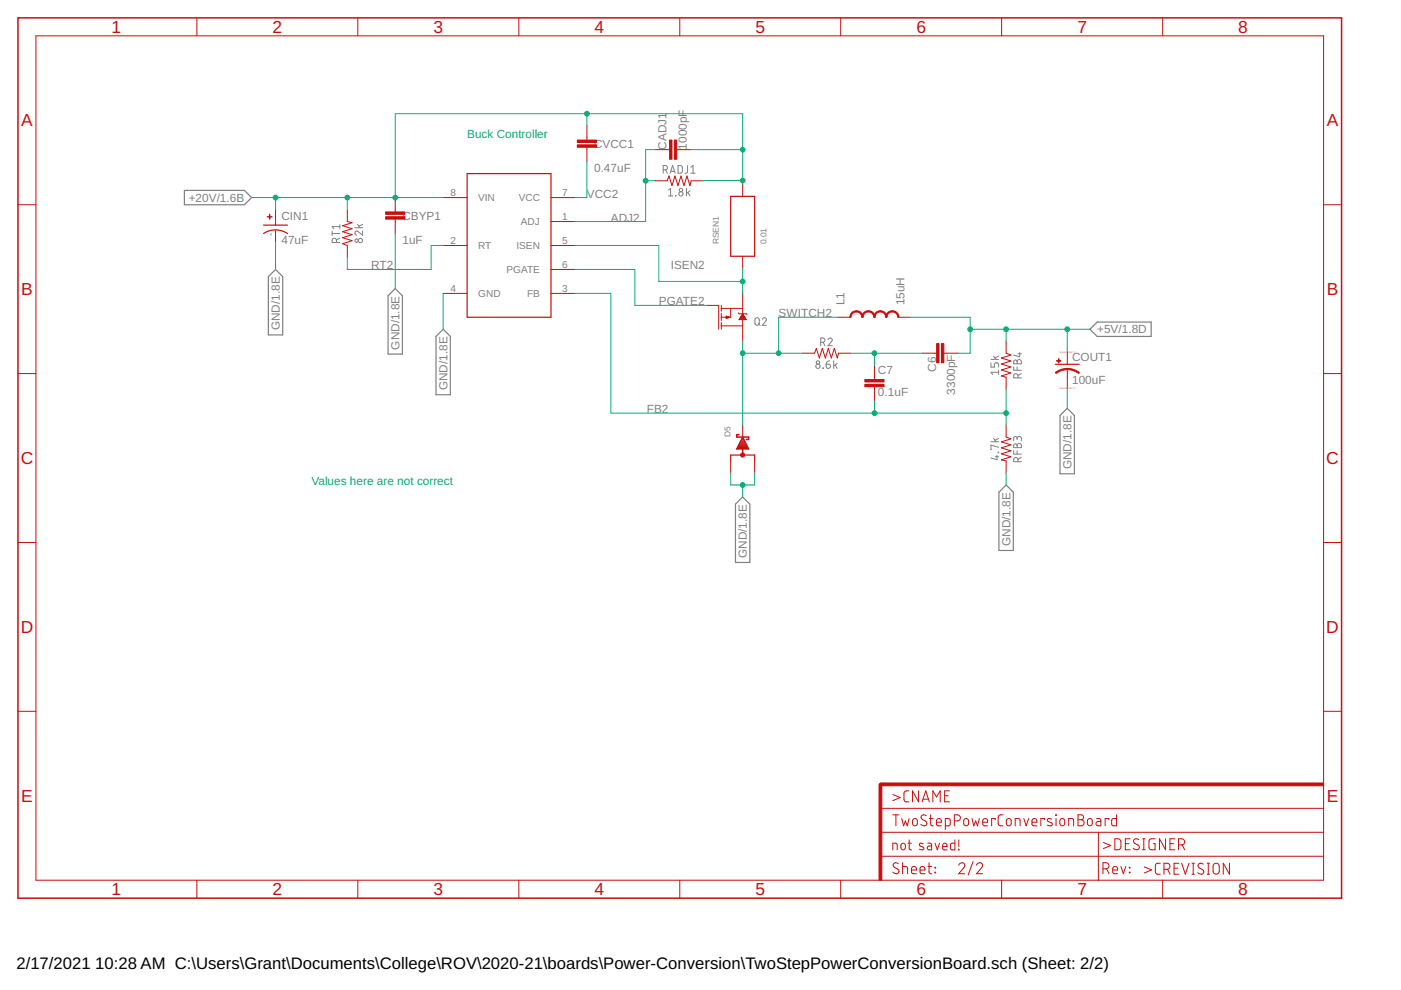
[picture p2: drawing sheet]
<svg xmlns="http://www.w3.org/2000/svg" width="297mm" height="210mm" viewBox="0 0 297 210" stroke-linecap="round" stroke-linejoin="round" font-family="sans-serif">
<g fill="none" stroke="#808080" stroke-width=".21">
<path d="M140.6 36h.5a.46 .46 0 0 0 .4-.5 .46 .46 0 0 0-.4-.4h-.5v1.6M141.1 36l.4 .7M142.1 36.7l.5-1.6 .6 1.6M142.2 36.3h.8M143.8 35.1h.6l.2 .3 .1 .9-.3 .4h-.6zM145.5 39.9v1.7M145.8 35.1v1.4l-.6 .2M146.5 36.7h.9M146.5 35.5l.4-.4v1.6M70.4 49.1v.9M70.4 49.5h1.7M71.3 51.4v-.5a.46 .46 0 0 0-.4-.4 .46 .46 0 0 0-.5 .4v.5h1.7"/>
<path d="M72.1 50.5l-.8 .4M72.1 48h-1.7l.4 .5M72.1 47.6v.9M75.2 48.3h1.7M75.8 47.6l.5 .7M76.9 49v.9l-.9-.8a.44 .44 0 0 0-.7 .2 .44 .44 0 0 0 .3 .6M76.9 47.6l-.8 .4M141.7 40.3l.5-.4v1.7M141.7 41.6h.9M143.2 41.5l.1 .1zM145.9 40.8l.4 .8M146.3 40.5l-.8 .5"/>
<path d="M160.2 67.5l.3-.1 .3 .1 .2 1a.46 .46 0 0 1-.5 .5 .46 .46 0 0 1-.4-.5zM160.8 68.6l.4 .4M161.6 67.7a.44 .44 0 0 1 .6-.3 .44 .44 0 0 1 .2 .7l-.8 .9h.9M174 72.6h.5a.46 .46 0 0 0 .4-.5 .46 .46 0 0 0-.4-.4h-.5v1.6M174.5 78l.1 .1zM174.5 72.6l.4 .7M175.2 77.2h.5a.45 .45 0 0 1 .4 .5 .45 .45 0 0 1-.5 .4 .45 .45 0 0 1-.4-.4zM175.6 72a.44 .44 0 0 1 .6-.3 .44 .44 0 0 1 .1 .7l-.7 .9h.9M175.9 76.5l-.4 .1-.3 .6M176.8 76.5v1.6M177.1 77.4l.4 .7M177.5 77l-.7 .6"/>
<path d="M210.1 76.9v.9h.7v-.5a.46 .46 0 0 1 .5-.4 .46 .46 0 0 1 .4 .4v.5M210.1 76.2h1.6M210.7 75.5l.5 .7M211.7 78.5v.9M211.7 78.9h-1.6l.4 .5M211.7 75.5l-.8 .4M214.9 77.8v.7h1.7M215 76.4l.4-.1 .2 .4a.46 .46 0 0 1 .5-.5 .46 .46 0 0 1 .5 .5v.4h-1.7zM215.6 76.7v.4M215.6 77.8v.7M215.8 75h.8M216.2 74.7v.9l-1.3-.3"/>
<path d="M216.6 79.2l-.8 .4M210.1 93.7h1.6M210.7 92.9l.5 .8M211 96.8h.7M211.4 96.6v.9l-1.3-.4M211.6 95.9l.1 .1zM211.7 94.8l-1.6-.4v.9h.2M211.7 92.9l-.8 .4M214.9 95.6v.7h1.7M215 94.2l.4-.1 .2 .4a.46 .46 0 0 1 .5-.5 .46 .46 0 0 1 .5 .5v.4h-1.7zM215.6 93a.46 .46 0 0 1 .5-.5 .46 .46 0 0 1 .5 .5v.4M215.6 93.2v-.3a.36 .36 0 0 0-.3-.4 .36 .36 0 0 0-.4 .4v.5"/>
<path d="M215.6 94.5v.4M215.6 95.6v.7M215.8 97.9v-.4a.46 .46 0 0 0-.4-.5 .46 .46 0 0 0-.5 .5v.4h1.7M215.8 80.1v-.4a.46 .46 0 0 0-.4-.5 .46 .46 0 0 0-.5 .5v.4h1.7M216.6 97l-.8 .3"/>
<circle cx="75.6" cy="51" r=".36"/>
<circle cx="76.4" cy="51" r=".46"/>
<circle cx="144.4" cy="41.1" r=".45"/>
<circle cx="144.4" cy="40.3" r=".36"/>
<circle cx="173.4" cy="77.7" r=".45"/>
<circle cx="173.4" cy="76.8" r=".36"/>
</g>
<path d="M39.1 40.4h12.7l1.5 1.5-1.5 1.5h-12.7zM58.4 57.1l1.5 1.6v12.3h-3v-12.3zM83.8 61.2l1.5 1.5v12.4h-3v-12.4zM94 69.8l1.5 1.5v12.4h-3.1v-12.4zM231.1 69.8l1.5-1.5h11.5v3h-11.5zM226.3 86.6l1.5 1.5v12.4h-3.1v-12.4zM155.9 106.9l1.6-1.5 1.5 1.5v12.4h-3.1zM213.3 102.8l1.5 1.6v12.3h-3v-12.3z" fill="none" stroke="#808080" stroke-width=".25"/>
<g fill="#c90d0c" stroke="#c90d0c" stroke-width=".21">
<path d="M186.4 166.3h.6v20.3h-.6z"/>
<path d="M186.6 166h94v.6h-94z"/>
<path d="M122.4 30.7h4.1v.5h-4.1z"/>
<path d="M122.4 29.7h4.1v.5h-4.1z"/>
<path d="M81.8 46h4v.5h-4z"/>
<path d="M81.8 44.9h4v.5h-4z"/>
<path d="M143 29.7h.5v4.1h-.5z"/>
<path d="M142 29.7h.5v4.1h-.5z"/>
<path d="M198.6 72.9h.5v4h-.5z"/>
<path d="M199.6 72.9h.5v4h-.5z"/>
<path d="M183.4 81.5h4v.5h-4z"/>
<path d="M183.4 80.5h4v.5h-4z"/>
<path d="M224 76.5h.9v.1h-.9z"/>
<path d="M224.4 76.1h.1v.9h-.1z"/>
</g>
<g fill="none" stroke="#c90d0c" stroke-width=".21">
<path d="M7.6 7.6h273v179h-273zM41.7 3.8v3.8M75.9 3.8v3.8M110 3.8v3.8M144.1 3.8v3.8M178.2 3.8v3.8M212.4 3.8v3.8M246.5 3.8v3.8M124.4 26.6v3.1M124.4 31.2v3.1M138.9 38.3h2.6l.3-1 .7 2 .6-2 .6 2 .7-2 .6 2 .6-2 .7 2 .2-1h2.6M138.9 31.7h3.1"/>
<path d="M143.5 31.7h3M157.5 39.1v2.5M3.8 43.4h3.8M58.4 44.4v3.3M58.4 48.9v2.5M73.6 44.4v2.6l1.1 .2-2.1 .7 2.1 .6-2.1 .6 2.1 .7-2.1 .6 2.1 .6-2.1 .7 1 .3v2.6M83.8 41.9v3M83.8 46.5v3M94 41.9h5M94 52h5M116.8 41.9h5.1M116.8 57.1h5.1"/>
<path d="M116.8 52h5.1M116.8 47h5.1M157.5 54.3v2.6M280.6 43.4h3.8M3.8 79.2h3.8M94 62.2h5M116.8 62.2h5.1M149.8 64.7h2.6v5.1M152.9 64.7v1.3M152.9 66.4v1.6M152.9 68.4v1.4M152.9 65.4h4.6"/>
<path d="M152.9 69.1h4.6M154 67.5h.2M154 67.3h.5M154 67.2h.6M154 67.1h.2M154 67l.7 .3-.7 .2zM154.9 65.4v1.9h-2M156.5 66.3l.2 .2h1.5l.2 .2M156.7 67.7h1.5M156.8 67.6h1.3M156.9 67.5h1.1M157 67.3h.9"/>
<path d="M157 67.2h.9M157.1 67.1h.7M157.2 67h.5M157.2 66.9h.4M157.3 66.7h.3M157.4 66.6h.1M157.5 62.2v4.3M157.5 67.9v4.4M157.5 66.5l.7 1.3h-1.5zM170.2 74.9h2.5l.4-1 .6 2 .6-2 .7 2 .6-2 .7 2 .6-2 .6 2 .3-1h2.5M177.8 67.3h2.5M185.4 77.4v3.1"/>
<path d="M190.5 67.3h2.5M195.5 74.9h3.1M200.1 74.9h3.1M213.3 72.3v2.6l1 .4-2 .6 2 .6-2 .7 2 .6-2 .6 2 .7-2 .6 1 .3v2.5M226.3 74.7v2.5M226.3 78.3v4M280.6 79.2h3.8M154.9 97.7v2.6M157.5 90.1v2.6M160 97.7v2.6M185.4 82v3M213.3 90.1v2.6l1 .3-2 .7 2 .6-2 .7 2 .6-2 .6 2 .7-2 .6 1 .2v2.6"/>
<path d="M3.8 115h3.8M280.6 115h3.8M3.8 150.8h3.8M280.6 150.8h3.8M186.7 176.5h93.9M186.7 171.4h93.9M189.3 168.5l1.6 .6-1.6 .7M189.3 172.8h1.3M189.9 172.8v2.3M191.2 178.9l.3-.1 .3 .1 .2 .8a.48 .48 0 0 1-.5 .5 .48 .48 0 0 1-.5-.5zM191.2 173.5l.4 1.6 .4-1 .4 1 .3-1.6M192.5 178.8h.7"/>
<path d="M192.7 167.7h-.7l-.3 .5v1.6l.3 .2h.7M192.8 178.1v1.9l.4 .2M193.6 173.7l.5-.2a.92 .92 0 0 1 .1 1.5l-.3 .1-.3-.2-.1-.3zM194.8 167.7v2.3l-1.3-2.3v2.3M195.5 170l.8-2.3 .7 2.3M195.7 169.4h1.1M195.7 178.9l-.6-.1-.2 .4 .9 .5v.4a.7 .7 0 0 1-.9 0M196.4 173a.58 .58 0 0 0-.9-.1 .58 .58 0 0 0 0 .8l.8 .4a.59 .59 0 0 1 0 .9 .59 .59 0 0 1-.9-.1l-.2-.1M196.7 178.8h.6l.2 .2v1.2h-.5a.41 .41 0 0 1-.4-.4 .41 .41 0 0 1 .4-.4h.5M197.1 173.5h.7M197.3 172.8v1.9l.1 .3 .4 .1M197.8 170v-2.3l.8 1.3 .7-1.3v2.3"/>
<path d="M198.2 178.8l.5 1.4 .5-1.4M198.5 174.3h1.1a.55 .55 0 0 0-.4-.7 .55 .55 0 0 0-.7 .5l.1 .9 1 .1M199.9 179.5h.9a.49 .49 0 0 0-.3-.7 .49 .49 0 0 0-.6 .5l.1 .8 .8 .1M200.3 168.7h.8M200.4 175.1h.8l.2-.2v-1.1l-.2-.2-.8-.1v2.4M201.3 167.7h-1v2.3h1M202.3 174.1h.7a.65 .65 0 0 0 .6-.7 .65 .65 0 0 0-.6-.6h-.7v2.3M202.5 178.1v2.1h-.8l-.2-.4 .1-.9 .9-.1M203.3 178.1v1.4M204.4 173.7l.5-.2a.92 .92 0 0 1 .2 1.5l-.4 .1-.4-.3zM206.1 173.5l.4 1.6 .4-1 .3 1 .4-1.6M208.4 174.3h1a.55 .55 0 0 0-.3-.7 .55 .55 0 0 0-.7 .5l.1 .9 .9 .1"/>
<path d="M211 173.8v-.3h-.8v1.6M212.7 172.8h-.7l-.4 .5 .1 1.6 .3 .2h.7M213.5 173.7l.5-.2a.92 .92 0 0 1 .1 1.5l-.3 .1-.3-.2-.1-.3zM215.2 175.1v-1.6l1 .2 .1 1.4M217.1 173.5l.5 1.6 .5-1.6M218.8 174.3h1a.55 .55 0 0 0-.3-.7 .55 .55 0 0 0-.7 .5l.1 .9 .9 .1M221.5 173.8v-.3h-.8v1.6M223 173.7l-.8-.1-.1 .4 .9 .5 .1 .5-.3 .1-.7-.1M223.8 172.8l.2 .1zM223.9 173.5v1.6M224.8 173.7l.5-.2a.92 .92 0 0 1 .2 1.5l-.4 .1-.3-.2-.1-.3zM226.6 175.1v-1.6l.9 .2 .1 1.4"/>
<path d="M228.6 172.8h.6a.52 .52 0 0 1 .5 .5 .52 .52 0 0 1-.5 .5 .65 .65 0 0 1 .6 .6 .65 .65 0 0 1-.6 .7h-.6zM228.6 173.8h.6M230.7 173.7l.5-.2a.92 .92 0 0 1 .1 1.5l-.3 .1-.3-.2-.2-.3zM232.5 173.5l.7 .1 .2 .3v1.2h-.6a.46 .46 0 0 1-.4-.5 .46 .46 0 0 1 .4-.4h.6M232.9 176.5v10.2M233.9 178.6l1.6 .7-1.6 .6M235.1 173.8v-.3h-.8v1.6M236.4 177.8l.8 .1 .4 .4v1.4l-.4 .4-.8 .1zM236.7 172.8v2.3h-.8l-.2-.4v-.9l.2-.2 .8-.1M238.6 178.9h.8M239.6 177.8h-1v2.4h1M241.4 178a.58 .58 0 0 0-.8-.1 .58 .58 0 0 0 0 .9l.7 .4a.54 .54 0 0 1 .2 .7 .54 .54 0 0 1-.8 .2l-.4-.2"/>
<path d="M242.3 177.8h.5M242.5 177.8v2.4M244.9 177.8l-1 .1-.3 .3v1.5l.2 .4 1.1 .1v-1.3h-.4M247.1 177.8v2.4l-1.3-2.4v2.4M248.1 178.9h.7M249.1 177.8h-1v2.4h1M249.9 179.1h.6a.65 .65 0 0 0 .7-.6 .65 .65 0 0 0-.7-.7h-.6v2.4M250.7 179.1l.5 1.1M41.7 186.6v3.8M75.9 186.6v3.8M110 186.6v3.8M144.1 186.6v3.8"/>
<path d="M178.2 186.6v3.8M186.7 181.5h93.9M189.3 180.2v-1.4h.6l.3 .2v1.2M190.5 183.1a.58 .58 0 0 0-.9-.1 .58 .58 0 0 0 0 .9l.7 .4a.58 .58 0 0 1 .1 .9 .58 .58 0 0 1-.9-.1l-.2-.2M191.4 183.7l.9 .1 .1 1.5M191.4 182.9v2.4M193.3 184.5h1a.54 .54 0 0 0-.4-.8 .54 .54 0 0 0-.6 .5l.1 .9 .9 .2M195.1 184.5h1a.54 .54 0 0 0-.4-.8 .54 .54 0 0 0-.6 .5l.1 .9 .9 .2M196.7 183.7h.8M197 182.9v2.1l.5 .3M198.2 183.9l.2 .1zM198.2 184.9l.2 .2z"/>
<path d="M203.2 180.1l.1 .1zM203.3 183.4a.64 .64 0 0 1 .9-.5 .64 .64 0 0 1 .2 1.1l-1.1 1.3h1.3M206.3 182.7l-1 2.8M207 183.4a.64 .64 0 0 1 .9-.5 .64 .64 0 0 1 .2 1.1l-1.1 1.3h1.3M212.4 186.6v3.8M233.8 184.2h.7a.65 .65 0 0 0 .6-.6 .65 .65 0 0 0-.6-.7h-.7v2.4M234.6 184.2l.5 1.1M235.9 184.5h1.1a.54 .54 0 0 0-.4-.8 .54 .54 0 0 0-.7 .5l.1 .9 1 .2M237.7 183.7l.5 1.6 .5-1.6M239.4 184.9l.2 .2zM239.4 183.9l.2 .1zM242.3 180.2h.5"/>
<path d="M242.6 183.8l1.6 .6-1.6 .7M246 183h-.7l-.3 .5v1.6l.3 .2 .7 .1M246.5 186.6v3.8M246.8 184.3h.6a.65 .65 0 0 0 .7-.6 .65 .65 0 0 0-.7-.7h-.6v2.4M247.5 184.3l.6 1.1M248.9 184.1h.8M250 183h-1.1v2.4h1.1M250.5 183l.8 2.4 .8-2.4M252.7 185.4h.5M252.7 183h.5M253 183v2.4M255.1 183.2a.58 .58 0 0 0-.9-.1 .58 .58 0 0 0 .1 .9l.7 .4a.58 .58 0 0 1 0 .9 .58 .58 0 0 1-.8-.1l-.3-.2"/>
<path d="M255.9 185.4h.5M255.9 183h.5M256.2 183v2.4M257.3 183.3a.66 .66 0 0 1 .8-.2 .66 .66 0 0 1 .4 .6v1a.66 .66 0 0 1-.6 .7 .66 .66 0 0 1-.7-.7zM260.7 183v2.4l-1.3-2.4v2.4"/>
</g>
<path d="M187.9 166.3h-1.2v1.3" fill="none" stroke="#c90d0c" stroke-width=".61"/>
<path d="M3.8 3.8h280.6v186.6h-280.6zM156.7 92.2h-.5v.5h2.5v.5h-.5M157.5 95.2v1.3" fill="none" stroke="#c90d0c" stroke-width=".32"/>
<g fill="none" stroke="#c90d0c" stroke-width=".25">
<path d="M99 36.8h17.8v30.5h-17.8zM55.9 49.5a4.6 4.6 0 0 1 5.1 0M55.9 47.7h5.1M56.6 46h1.1M57.1 45.4v1.1M154.9 41.6h5.1v12.7h-5.1zM223.8 77.2h5M154.9 97.7v-1.2h5.1v1.2M156.3 95.1h2.4M156.4 94.9h2.2M156.5 94.6h1.9M156.6 94.4h1.7"/>
<path d="M156.7 94.2h1.5M156.8 94h1.3M156.9 93.7h1.1M157 93.5h.9M157.1 93.3h.7M157.2 93.1h.5M157.4 92.9h.1M157.5 92.7l1.2 2.5h-2.5z"/>
</g>
<g fill="#c90d0c" stroke="#c90d0c" stroke-width=".21">
<path d="M226.3 78.1l1.3 .2 1.3 .7-.2 .2-1.4-.7-1-.1z" fill-rule="evenodd"/>
<path d="M223.8 79l1.1-.7 1.4-.2v.3l-1 .1-1.4 .7z" fill-rule="evenodd"/>
<path d="M157.2 96.1a.44 .44 0 0 1 .7 .2 .44 .44 0 0 1-.4 .6 .44 .44 0 0 1-.5-.4l.5-.1 .1 .1h-.6z" fill-rule="evenodd"/>
<path d="M180.6 66.3l.5-.3 .5-.1v.2l-.7 .3-.3 .4-.2 .5h-.2l.1-.5z" fill-rule="evenodd"/>
<path d="M181.6 65.9a1.37 1.37 0 0 1 1.4 1.4h-.3l-.4-.9-.7-.3z" fill-rule="evenodd"/>
<path d="M183.1 66.3l.6-.3 .4-.1v.2l-.7 .3-.3 .4-.1 .5h-.3l.1-.5z" fill-rule="evenodd"/>
<path d="M184.1 65.9a1.41 1.41 0 0 1 1.4 1.4h-.2l-.5-.9-.7-.3z" fill-rule="evenodd"/>
<path d="M185.7 66.3l.5-.3 .5-.1v.2l-.8 .3-.3 .4-.1 .5h-.2v-.5z" fill-rule="evenodd"/>
<path d="M186.7 65.9a1.37 1.37 0 0 1 1.3 1.4h-.2l-.1-.5-.3-.4-.7-.3z" fill-rule="evenodd"/>
<path d="M188.2 66.3l.5-.3 .5-.1v.2l-.7 .3-.5 .9h-.2z" fill-rule="evenodd"/>
<path d="M189.2 65.9a1.37 1.37 0 0 1 1.4 1.4h-.3l-.1-.5-.3-.4-.7-.3z" fill-rule="evenodd"/>
</g>
<g fill="none" stroke="#0dab76" stroke-width=".21">
<path d="M124.4 34.3v7.6h-2.5M124.4 24.1v2.5M136.9 38.3h2M138.9 31.7h-2v15.3h-15M138.9 38.3h.1M146.5 31.7h11M157.5 39.1v-15h-73.7v17.8M157.5 38.3h-8.4M53.3 41.9h40.7M58.4 41.9v2.5M58.4 51.4v5.7M73.6 41.9v2.5"/>
<path d="M83.8 49.5v11.7M94 52h-2.6v5.1h-17.8v-2.5M121.9 52h17.8v7.7h17.8M121.9 57.1h12.7v7.6h15.2M157.5 56.9v5.3M94 62.2v7.6M121.9 62.2h7.6v25.4h83.8M157.5 72.3v17.8M157.5 74.9h12.7M177.8 67.3h-12.7v7.6M180.3 74.9h15.2M185.4 74.9v2.5"/>
<path d="M193 67.3h12.7v7.6h-2.5M205.7 69.8h25.4M213.3 69.8v2.5M226.3 69.8v4.9M185.4 85v2.6M213.3 82.5v7.6M226.3 82.3h.1M226.3 82.3v4.3M154.9 100.3v2.5h5.1v-2.5M157.5 102.8v2.6M213.3 100.3v2.5"/>
</g>
<g fill="#0dab76" stroke="#0dab76" stroke-width=".21">
<circle cx="157.5" cy="102.8" r=".51"/>
<circle cx="205.7" cy="69.8" r=".51"/>
<circle cx="213.3" cy="69.8" r=".51"/>
<circle cx="226.3" cy="69.8" r=".51"/>
<circle cx="185.4" cy="74.9" r=".51"/>
<circle cx="58.4" cy="41.9" r=".51"/>
<circle cx="73.6" cy="41.9" r=".51"/>
<circle cx="83.8" cy="41.9" r=".51"/>
<circle cx="157.5" cy="38.3" r=".51"/>
<circle cx="157.5" cy="31.7" r=".51"/>
<circle cx="124.4" cy="24.1" r=".51"/>
<circle cx="157.5" cy="74.9" r=".51"/>
<circle cx="165.1" cy="74.9" r=".51"/>
<circle cx="157.5" cy="59.7" r=".51"/>
<circle cx="136.9" cy="38.3" r=".51"/>
<circle cx="213.3" cy="87.6" r=".51"/>
<circle cx="185.4" cy="87.6" r=".51"/>
</g>
<g font-size="3.7" fill="#c90d0c">
<text x="23.7" y="7">1</text>
<text x="57.8" y="7">2</text>
<text x="91.9" y="7">3</text>
<text x="126" y="7">4</text>
<text x="160.2" y="7">5</text>
<text x="194.3" y="7">6</text>
<text x="228.4" y="7">7</text>
<text x="262.5" y="7">8</text>
<text x="4.5" y="26.8">A</text>
<text x="281.3" y="26.8">A</text>
<text x="4.5" y="62.6">B</text>
<text x="281.3" y="62.6">B</text>
<text x="4.4" y="98.4">C</text>
<text x="281.2" y="98.4">C</text>
<text x="4.4" y="134.2">D</text>
<text x="281.2" y="134.2">D</text>
<text x="4.5" y="170">E</text>
<text x="281.3" y="170">E</text>
<text x="23.7" y="189.8">1</text>
<text x="57.8" y="189.8">2</text>
<text x="91.9" y="189.8">3</text>
<text x="126" y="189.8">4</text>
<text x="160.2" y="189.8">5</text>
<text x="194.3" y="189.8">6</text>
<text x="228.4" y="189.8">7</text>
<text x="262.5" y="189.8">8</text>
</g>
<g font-size="3.5">
<text x="3.5" y="205.4">2/17/2021</text>
<text x="20.2" y="205.4">10:28 AM C:\Users\Grant\Documents\College\ROV\2020-21\boards\Power-Conversion\TwoStepPowerConversionBoard.sch (Sheet: 2/2)</text>
</g>
<g font-size="2.5" fill="#0dab76">
<text x="99" y="29.2">Buck Controller</text>
<text x="66" y="102.8">Values here are not correct</text>
</g>
<g font-size="2.5" fill="#808080">
<text x="126" y="31.3">CVCC1</text>
<text x="141.3" y="31.7" transform="rotate(-90 141.3 31.7)">CADJ1</text>
<text x="145.6" y="31.7" transform="rotate(-90 145.6 31.7)">1000pF</text>
<text x="124.4" y="41.9">VCC2</text>
<text x="126" y="36.4">0.47uF</text>
<text x="40" y="42.8">+20V/1.6B</text>
<text x="59.7" y="46.6">CIN1</text>
<text x="85.3" y="46.6">CBYP1</text>
<text x="129.5" y="47">ADJ2</text>
<text x="59.7" y="51.7">47uF</text>
<text x="85.3" y="51.7">1uF</text>
<text x="78.7" y="57.1">RT2</text>
<text x="142.2" y="57.1">ISEN2</text>
<text x="139.7" y="64.7">PGATE2</text>
<text x="179" y="64.7" transform="rotate(-90 179 64.7)">L1</text>
<text x="191.7" y="64.7" transform="rotate(-90 191.7 64.7)">15uH</text>
<text x="59.3" y="70.1" transform="rotate(-90 59.3 70.1)">GND/1.8E</text>
<text x="165.1" y="67.3">SWITCH2</text>
<text x="232.6" y="70.7">+5V/1.8D</text>
<text x="84.7" y="74.1" transform="rotate(-90 84.7 74.1)">GND/1.8E</text>
<text x="227.3" y="76.6">COUT1</text>
<text x="94.9" y="82.7" transform="rotate(-90 94.9 82.7)">GND/1.8E</text>
<text x="186.2" y="83.9">0.1uF</text>
<text x="186.2" y="79.3">C7</text>
<text x="198.5" y="78.9" transform="rotate(-90 198.5 78.9)">C6</text>
<text x="202.5" y="83.7" transform="rotate(-90 202.5 83.7)">3300pF</text>
<text x="227.3" y="81.4">100uF</text>
<text x="137.1" y="87.6">FB2</text>
<text x="227.2" y="99.5" transform="rotate(-90 227.2 99.5)">GND/1.8E</text>
<text x="158.3" y="118.3" transform="rotate(-90 158.3 118.3)">GND/1.8E</text>
<text x="214.2" y="115.8" transform="rotate(-90 214.2 115.8)">GND/1.8E</text>
</g>
<g font-size="2.1" fill="#808080">
<text x="95.5" y="41.5">8</text>
<text x="119.2" y="41.5">7</text>
<text x="58.1" y="46.6" transform="rotate(-90 58.1 46.6)">+</text>
<text x="101.4" y="42.6">VIN</text>
<text x="110" y="42.6">VCC</text>
<text x="110.4" y="47.7">ADJ</text>
<text x="119.2" y="46.6">1</text>
<text x="58.1" y="49.9" transform="rotate(-90 58.1 49.9)">-</text>
<text x="95.5" y="51.7">2</text>
<text x="101.4" y="52.8">RT</text>
<text x="109.5" y="52.8">ISEN</text>
<text x="119.2" y="51.7">5</text>
<text x="107.4" y="57.9">PGATE</text>
<text x="119.2" y="56.8">6</text>
<text x="95.5" y="61.8">4</text>
<text x="101.4" y="63">GND</text>
<text x="111.8" y="63">FB</text>
<text x="119.2" y="61.8">3</text>
</g>
<g font-size="1.8" fill="#808080">
<text x="152.4" y="51.8" transform="rotate(-90 152.4 51.8)">RSEN1</text>
<text x="162.5" y="51.8" transform="rotate(-90 162.5 51.8)">0.01</text>
<text x="154.9" y="92.7" transform="rotate(-90 154.9 92.7)">D5</text>
</g>
<g font-size=".6" fill="#ffba08">
<text x="224.6" y="74.9">SpiceOrder 1</text>
<text x="224.6" y="82.5">SpiceOrder 2</text>
</g>
</svg>
